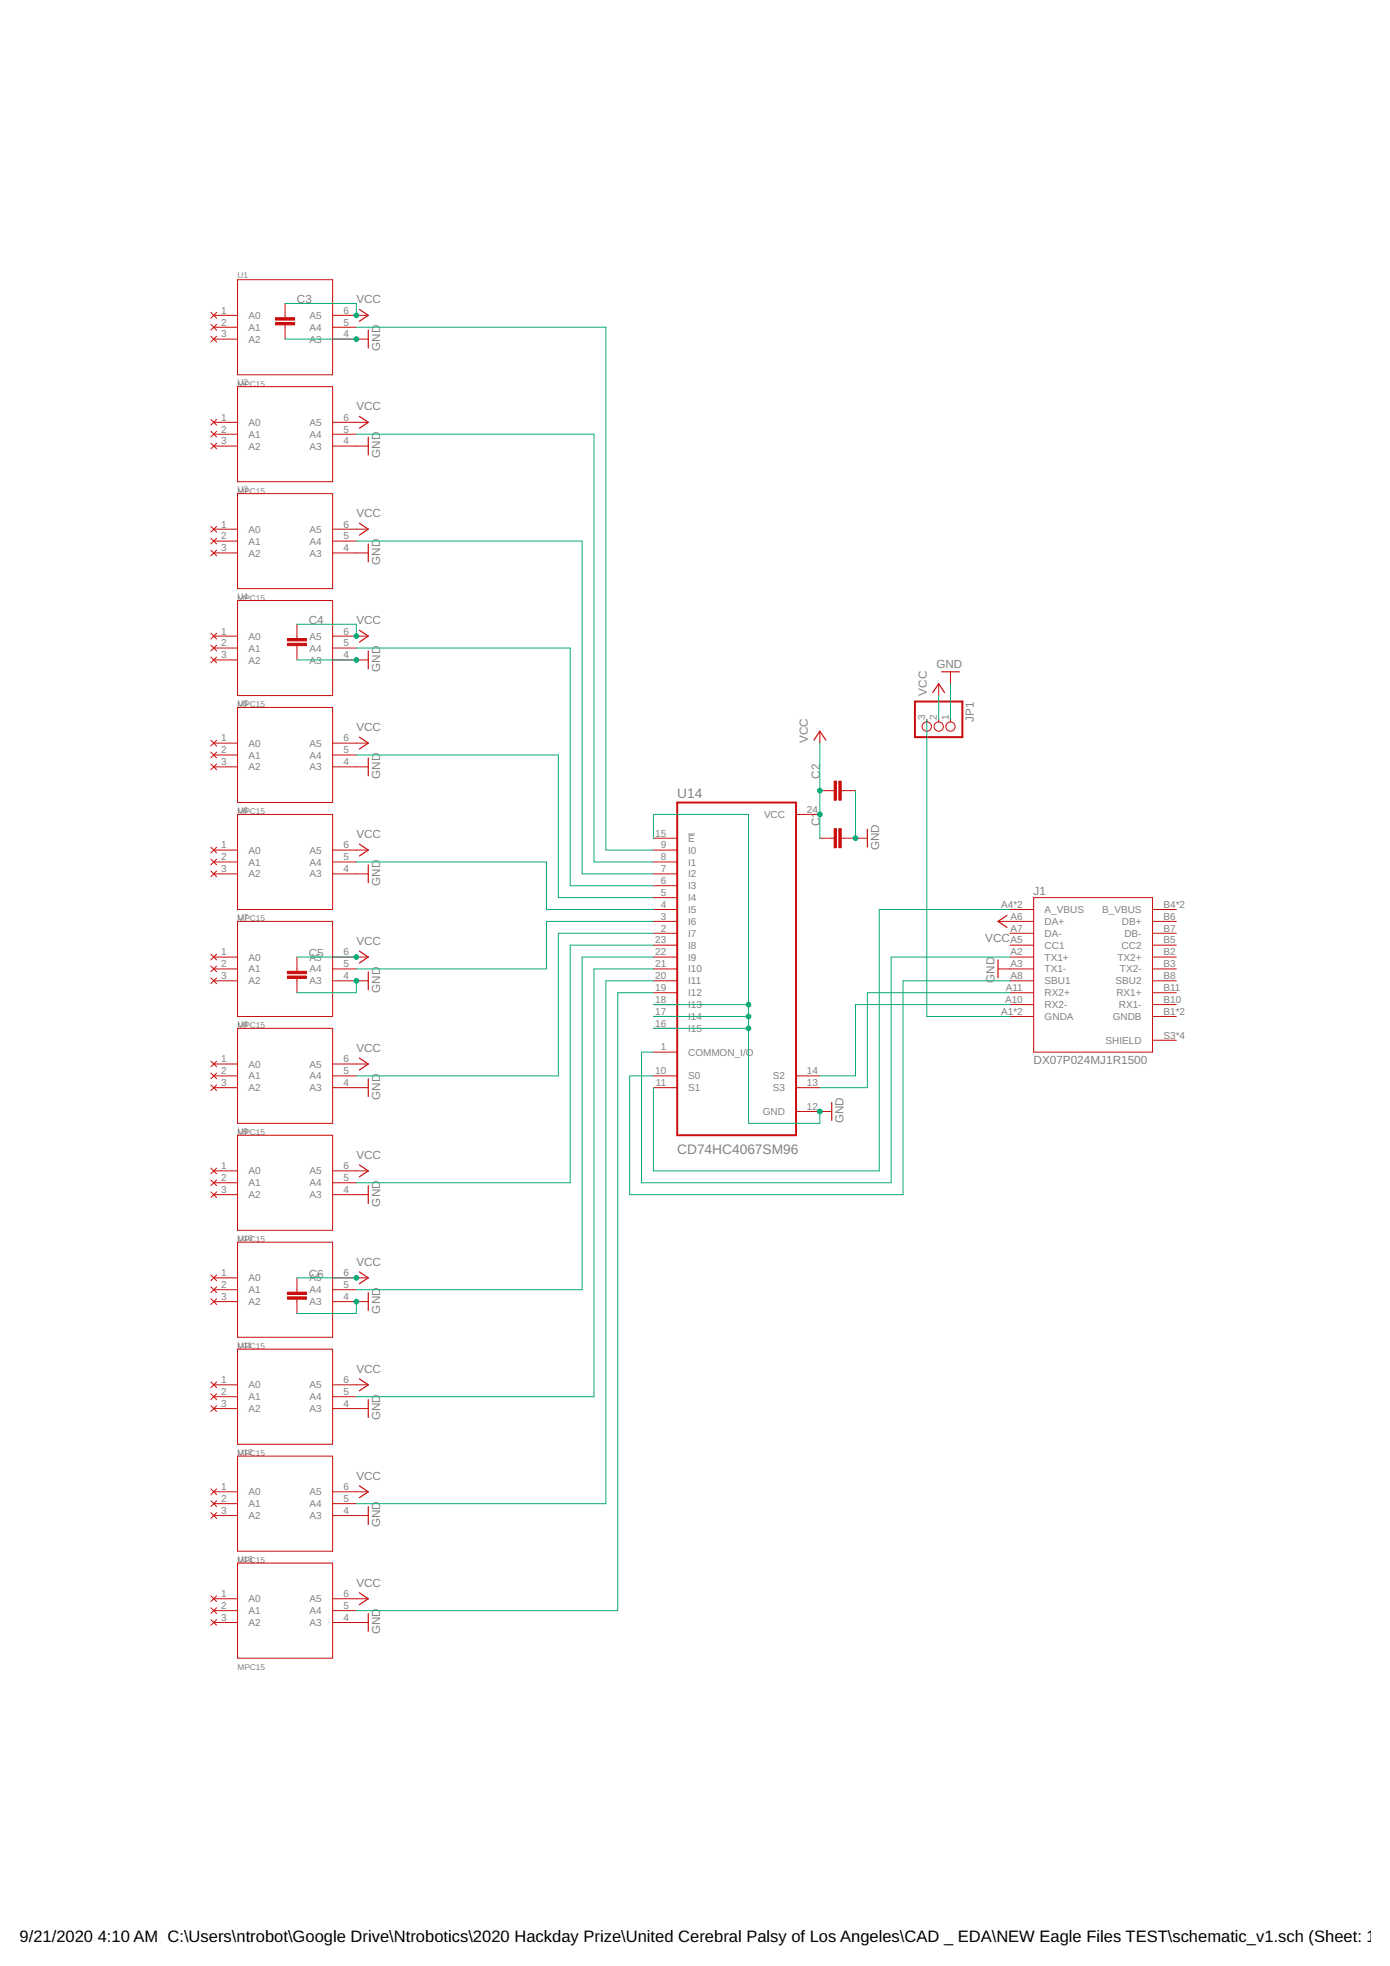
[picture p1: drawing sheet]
<svg xmlns="http://www.w3.org/2000/svg" width="297mm" height="420mm" viewBox="0 0 297 420" stroke-linecap="round" stroke-linejoin="round" font-family="sans-serif">
<path d="M147 178.2h1.5" fill="none" stroke="#808080" stroke-width=".21"/>
<g fill="none" stroke="#c90d0c" stroke-width=".21">
<path d="M50.8 59.8h20.3v20.3h-20.3zM45.1 66.8l1.2 1.2M45.1 69.3l1.2 1.2M45.1 71.9l1.2 1.2M45.7 67.4h5.1M45.7 69.9h5.1M45.7 72.5h5.1M46.3 66.8l-1.2 1.2M46.3 69.3l-1.2 1.2M46.3 71.9l-1.2 1.2M60.9 64.9v3M60.9 69.4v3.1"/>
<path d="M71.1 67.4h7.6M71.1 69.9h5.1M71.1 72.5h7.6M45.1 89.6l1.2 1.2M45.1 92.2l1.2 1.2M45.1 94.7l1.2 1.2M45.7 90.3h5.1M45.7 92.8h5.1M45.7 95.3h5.1M46.3 89.6l-1.2 1.2M46.3 92.2l-1.2 1.2M46.3 94.7l-1.2 1.2"/>
<path d="M50.8 82.6h20.3v20.4h-20.3zM71.1 90.3h7.6M71.1 92.8h5.1M71.1 95.3h7.6M45.1 112.5l1.2 1.2M45.1 115l1.2 1.2M45.1 117.6l1.2 1.2M45.7 113.1h5.1M45.7 115.6h5.1M45.7 118.2h5.1M46.3 112.5l-1.2 1.2M46.3 115l-1.2 1.2"/>
<path d="M46.3 117.6l-1.2 1.2M50.8 105.5h20.3v20.3h-20.3zM71.1 113.1h7.6M71.1 115.6h5.1M71.1 118.2h7.6M45.1 135.3l1.2 1.3M45.1 137.9l1.2 1.2M45.7 136h5.1M45.7 138.5h5.1M46.3 135.3l-1.2 1.3M46.3 137.9l-1.2 1.2M50.8 128.3h20.3v20.4h-20.3z"/>
<path d="M63.5 133.4v3.1M63.5 138v3M71.1 136h7.6M71.1 138.5h5.1M45.1 140.4l1.2 1.2M45.1 158.2l1.2 1.2M45.7 141h5.1M45.7 158.8h5.1M46.3 140.4l-1.2 1.2M46.3 158.2l-1.2 1.2M50.8 151.2h20.3v20.3h-20.3zM71.1 141h7.6"/>
<path d="M71.1 158.8h7.6M175.2 156.3v2.5M198.1 153.7v.6M200.6 146.1v2.6M200.6 153.7v.6M203.1 143.6v2.5M203.1 153.7v.6M45.1 160.7l1.2 1.3M45.1 163.3l1.2 1.2M45.7 161.4h5.1M45.7 163.9h5.1M46.3 160.7l-1.2 1.3"/>
<path d="M46.3 163.3l-1.2 1.2M50.8 174.1h20.3v20.3h-20.3zM71.1 161.4h5.1M71.1 163.9h7.6M139.6 179.1h5.1M170.1 174.1h5.1M175.2 179.1h3M175.2 169h3M179.8 179.1h5.6M179.8 169h3M45.1 181.1l1.2 1.2M45.1 183.6l1.2 1.2"/>
<path d="M45.1 186.1l1.2 1.3M45.7 181.7h5.1M45.7 184.2h5.1M45.7 186.8h5.1M46.3 181.1l-1.2 1.2M46.3 183.6l-1.2 1.2M46.3 186.1l-1.2 1.3M50.8 196.9h20.3v20.3h-20.3zM71.1 181.7h7.6M71.1 184.2h5.1M71.1 186.8h7.6M139.6 181.7h5.1"/>
<path d="M139.6 184.2h5.1M139.6 186.8h5.1M139.6 194.4h5.1M139.6 196.9h5.1M139.6 189.3h5.1M139.6 191.8h5.1M139.6 199.5h5.1M213.3 196.9h7.6M215.8 194.4h5.1M215.8 199.5h5.1M220.9 191.8h25.4v33.1h-25.4zM246.3 194.4h5.1"/>
<path d="M246.3 196.9h5.1M246.3 199.5h5.1M45.1 203.9l1.2 1.2M45.1 206.5l1.2 1.2M45.1 209l1.2 1.2M45.7 204.5h5.1M45.7 207.1h5.1M45.7 209.6h5.1M46.3 203.9l-1.2 1.2M46.3 206.5l-1.2 1.2M46.3 209l-1.2 1.2M50.8 219.8h20.3v20.3h-20.3z"/>
<path d="M63.5 204.5v3.1M63.5 209.1v3.1M71.1 204.5h7.6M71.1 207.1h5.1M71.1 209.6h7.6M139.6 204.5h5.1M139.6 207.1h5.1M139.6 209.6h5.1M139.6 217.2h5.1M139.6 219.8h5.1M139.6 202h5.1M139.6 212.2h5.1"/>
<path d="M139.6 214.7h5.1M213.3 207.1h7.6M215.8 204.5h5.1M215.8 209.6h5.1M215.8 217.2h5.1M215.8 202h5.1M215.8 212.2h5.1M215.8 214.7h5.1M246.3 204.5h5.1M246.3 207.1h5.1M246.3 209.6h5.1M246.3 217.2h5.1"/>
<path d="M246.3 202h5.1M246.3 212.2h5.1M246.3 214.7h5.1M45.1 226.8l1.2 1.2M45.1 229.3l1.2 1.2M45.1 231.9l1.2 1.2M45.7 227.4h5.1M45.7 229.9h5.1M45.7 232.5h5.1M46.3 226.8l-1.2 1.2M46.3 229.3l-1.2 1.2M46.3 231.9l-1.2 1.2"/>
<path d="M71.1 227.4h7.6M71.1 229.9h5.1M71.1 232.5h7.6M139.6 229.9h5.1M139.6 232.5h5.1M139.6 224.9h5.1M170.1 229.9h5.1M170.1 232.5h5.1M170.1 237.5h7.6M246.3 222.3h5.1M45.1 249.6l1.2 1.2M45.1 252.2l1.2 1.2"/>
<path d="M45.1 254.7l1.2 1.2M45.7 250.2h5.1M45.7 252.8h5.1M45.7 255.3h5.1M46.3 249.6l-1.2 1.2M46.3 252.2l-1.2 1.2M46.3 254.7l-1.2 1.2M50.8 242.6h20.3v20.3h-20.3zM71.1 250.2h7.6M71.1 252.8h5.1M71.1 255.3h7.6M45.1 272.5l1.2 1.2"/>
<path d="M45.1 275l1.2 1.2M45.1 277.6l1.2 1.2M45.7 273.1h5.1M45.7 275.6h5.1M45.7 278.2h5.1M46.3 272.5l-1.2 1.2M46.3 275l-1.2 1.2M46.3 277.6l-1.2 1.2M50.8 265.5h20.3v20.3h-20.3zM63.5 273.1v3M63.5 277.7v3M71.1 273.1h7.6"/>
<path d="M71.1 275.6h5.1M71.1 278.2h7.6M45.1 295.3l1.2 1.3M45.1 297.9l1.2 1.2M45.7 296h5.1M45.7 298.5h5.1M46.3 295.3l-1.2 1.3M46.3 297.9l-1.2 1.2M50.8 288.3h20.3v20.4h-20.3zM71.1 296h7.6M71.1 298.5h5.1M45.1 300.4l1.2 1.2"/>
<path d="M45.1 318.2l1.2 1.2M45.7 301h5.1M45.7 318.8h5.1M46.3 300.4l-1.2 1.2M46.3 318.2l-1.2 1.2M50.8 311.2h20.3v20.3h-20.3zM71.1 301h7.6M71.1 318.8h7.6M45.1 320.7l1.2 1.3M45.1 323.3l1.2 1.2M45.7 321.4h5.1M45.7 323.9h5.1"/>
<path d="M46.3 320.7l-1.2 1.3M46.3 323.3l-1.2 1.2M50.8 334.1h20.3v20.3h-20.3zM71.1 321.4h5.1M71.1 323.9h7.6M45.1 341.1l1.2 1.2M45.1 343.6l1.2 1.2M45.1 346.1l1.2 1.2M45.7 341.7h5.1M45.7 344.2h5.1M45.7 346.8h5.1M46.3 341.1l-1.2 1.2"/>
<path d="M46.3 343.6l-1.2 1.2M46.3 346.1l-1.2 1.2M71.1 341.7h7.6M71.1 344.2h5.1M71.1 346.8h7.6"/>
<circle cx="198.1" cy="155.3" r=".99"/>
<circle cx="200.6" cy="155.3" r=".99"/>
<circle cx="203.1" cy="155.3" r=".99"/>
</g>
<path d="M195.5 149.9h10.2v7.6h-10.2zM144.7 171.5h25.4v71.1h-25.4z" fill="none" stroke="#c90d0c" stroke-width=".42"/>
<g fill="none" stroke="#c90d0c" stroke-width=".25">
<path d="M76.8 66.1l1.9 1.3-1.9 1.3M78.7 70.6v3.8M76.8 89l1.9 1.3-1.9 1.2M78.7 93.4v3.8M76.8 111.8l1.9 1.3-1.9 1.3M78.7 116.3v3.8M76.8 134.7l1.9 1.3-1.9 1.2M78.7 139.1v3.8M76.8 157.5l1.9 1.3-1.9 1.3M173.9 158.2l1.3-1.9 1.3 1.9M199.3 148l1.3-1.9 1.2 1.9M201.2 143.6h3.8"/>
<path d="M78.7 162v3.8M185.4 177.2v3.8M76.8 180.4l1.9 1.3-1.9 1.2M78.7 184.8v3.9M215.2 195.6l-1.9 1.3 1.9 1.3M76.8 203.3l1.9 1.2-1.9 1.3M78.7 207.7v3.8M213.3 205.2v3.8M76.8 226.1l1.9 1.3-1.9 1.3M78.7 230.6v3.8M177.7 235.6v3.8M76.8 249l1.9 1.2-1.9 1.3"/>
<path d="M78.7 253.4v3.8M76.8 271.8l1.9 1.3-1.9 1.3M78.7 276.3v3.8M76.8 294.7l1.9 1.3-1.9 1.2M78.7 299.1v3.8M76.8 317.5l1.9 1.3-1.9 1.3M78.7 322v3.8M76.8 340.4l1.9 1.3-1.9 1.2M78.7 344.8v3.9"/>
</g>
<g fill="#c90d0c" stroke="#c90d0c" stroke-width=".21">
<path d="M179.3 177.1h.5v4.1h-.5z"/>
<path d="M178.2 177.1h.6v4.1h-.6z"/>
<path d="M179.3 166.9h.5v4.1h-.5z"/>
<path d="M178.2 166.9h.6v4.1h-.6z"/>
<path d="M58.9 68.9h4v.5h-4z"/>
<path d="M58.9 67.9h4v.5h-4z"/>
<path d="M61.4 137.5h4.1v.5h-4.1z"/>
<path d="M61.4 136.5h4.1v.5h-4.1z"/>
<path d="M61.4 208.6h4.1v.5h-4.1z"/>
<path d="M61.4 207.6h4.1v.5h-4.1z"/>
<path d="M61.4 277.2h4.1v.5h-4.1z"/>
<path d="M61.4 276.1h4.1v.5h-4.1z"/>
</g>
<g fill="none" stroke="#0dab76" stroke-width=".21">
<path d="M60.9 64.9h15.3v2.5M60.9 72.5h15.3M76.2 69.9h53.3v111.8h10.1M76.2 92.8h50.7v91.4h12.7M76.2 115.6h48.2v71.2h15.2M63.5 133.4h12.7v2.6M76.2 138.5h45.7v50.8h17.7M63.5 141h12.7M175.2 158.8v20.3M198.1 153.7v63.5h17.7M200.6 148.7v5M203.1 146.1v7.6"/>
<path d="M76.2 161.4h43.1v30.4h20.3M139.6 179.1v-5h20.4v66h15.2v-2.6M182.8 169v10.1M76.2 184.2h40.6v10.2h22.8M139.6 199.5h-20.3v30.4h-43.1M139.6 196.9h-22.8v10.2h-40.6M215.8 194.4h-27.9v55.8h-48.3v-17.7M63.5 204.5h12.7M76.2 209.6v2.6h-12.7M139.6 209.6h-10.1v111.8h-53.3M139.6 207.1h-12.7v91.4h-50.7M139.6 204.5h-15.2v71.1h-48.2"/>
<path d="M139.6 202h-17.7v50.8h-45.7M139.6 212.2h-7.6v132h-55.8M139.6 214.7h20.4M139.6 217.2h20.4M139.6 219.8h20.4M215.8 209.6h-22.8v45.7h-58.4v-25.4h5M215.8 214.7h-33v15.2h-7.6M215.8 204.5h-25.4v48.3h-53.3v-27.9h2.5M215.8 212.2h-30.4v20.3h-10.2M63.5 273.1h12.7M76.2 278.2v2.5h-12.7"/>
</g>
<g fill="#0dab76" stroke="#0dab76" stroke-width=".21">
<circle cx="76.2" cy="67.4" r=".51"/>
<circle cx="76.2" cy="136" r=".51"/>
<circle cx="76.2" cy="204.5" r=".51"/>
<circle cx="76.2" cy="273.1" r=".51"/>
<circle cx="175.2" cy="174.1" r=".51"/>
<circle cx="175.2" cy="169" r=".51"/>
<circle cx="175.2" cy="237.5" r=".51"/>
<circle cx="160" cy="214.7" r=".51"/>
<circle cx="160" cy="217.2" r=".51"/>
<circle cx="160" cy="219.8" r=".51"/>
<circle cx="76.2" cy="72.5" r=".51"/>
<circle cx="76.2" cy="141" r=".51"/>
<circle cx="76.2" cy="209.6" r=".51"/>
<circle cx="76.2" cy="278.2" r=".51"/>
<circle cx="182.8" cy="179.1" r=".51"/>
</g>
<g font-size="3.5">
<text x="4.2" y="415">9/21/2020</text>
<text x="20.9" y="415">4:10 AM C:\Users\ntrobot\Google Drive\Ntrobotics\2020 Hackday Prize\United Cerebral Palsy of Los Angeles\CAD _ EDA\NEW Eagle Files TEST\schematic_v1.sch (Sheet: 1/1)</text>
</g>
<g font-size="2.9" fill="#808080">
<text x="144.7" y="170.5">U14</text>
<text x="144.7" y="246.6">CD74HC4067SM96</text>
</g>
<g font-size="2.5" fill="#808080">
<text x="63.5" y="64.9">C3</text>
<text x="76.2" y="64.9">VCC</text>
<text x="81.2" y="75" transform="rotate(-90 81.2 75)">GND</text>
<text x="76.2" y="87.7">VCC</text>
<text x="81.2" y="97.9" transform="rotate(-90 81.2 97.9)">GND</text>
<text x="76.2" y="110.6">VCC</text>
<text x="81.2" y="120.7" transform="rotate(-90 81.2 120.7)">GND</text>
<text x="66" y="133.4">C4</text>
<text x="76.2" y="133.4">VCC</text>
<text x="81.2" y="143.6" transform="rotate(-90 81.2 143.6)">GND</text>
<text x="200.1" y="142.8">GND</text>
<text x="198" y="148.7" transform="rotate(-90 198 148.7)">VCC</text>
<text x="208.1" y="154.2" transform="rotate(-90 208.1 154.2)">JP1</text>
<text x="76.2" y="156.3">VCC</text>
<text x="172.7" y="158.8" transform="rotate(-90 172.7 158.8)">VCC</text>
<text x="81.2" y="166.4" transform="rotate(-90 81.2 166.4)">GND</text>
<text x="175.2" y="166.4" transform="rotate(-90 175.2 166.4)">C2</text>
<text x="76.2" y="179.1">VCC</text>
<text x="175.2" y="176.6" transform="rotate(-90 175.2 176.6)">C1</text>
<text x="187.9" y="181.7" transform="rotate(-90 187.9 181.7)">GND</text>
<text x="81.2" y="189.3" transform="rotate(-90 81.2 189.3)">GND</text>
<text x="220.9" y="191.3">J1</text>
<text x="76.2" y="202">VCC</text>
<text x="210.6" y="201.2">VCC</text>
<text x="66" y="204.5">C5</text>
<text x="81.2" y="212.1" transform="rotate(-90 81.2 212.1)">GND</text>
<text x="212.5" y="210.1" transform="rotate(-90 212.5 210.1)">GND</text>
<text x="76.2" y="224.8">VCC</text>
<text x="220.9" y="227.4">DX07P024MJ1R1500</text>
<text x="81.2" y="235" transform="rotate(-90 81.2 235)">GND</text>
<text x="180.3" y="240.1" transform="rotate(-90 180.3 240.1)">GND</text>
<text x="76.2" y="247.7">VCC</text>
<text x="81.2" y="257.9" transform="rotate(-90 81.2 257.9)">GND</text>
<text x="66" y="273.1">C6</text>
<text x="76.2" y="270.6">VCC</text>
<text x="81.2" y="280.7" transform="rotate(-90 81.2 280.7)">GND</text>
<text x="76.2" y="293.4">VCC</text>
<text x="81.2" y="303.6" transform="rotate(-90 81.2 303.6)">GND</text>
<text x="76.2" y="316.3">VCC</text>
<text x="81.2" y="326.4" transform="rotate(-90 81.2 326.4)">GND</text>
<text x="76.2" y="339.1">VCC</text>
<text x="81.2" y="349.3" transform="rotate(-90 81.2 349.3)">GND</text>
</g>
<g font-size="2.1" fill="#808080">
<text x="47.2" y="67">1</text>
<text x="47.2" y="69.6">2</text>
<text x="53.1" y="68.2">A0</text>
<text x="53.1" y="70.7">A1</text>
<text x="66.1" y="70.7">A4</text>
<text x="66.1" y="68.2">A5</text>
<text x="73.4" y="69.6">5</text>
<text x="73.4" y="67">6</text>
<text x="47.2" y="72.1">3</text>
<text x="53.1" y="73.2">A2</text>
<text x="66.1" y="73.2">A3</text>
<text x="73.4" y="72.1">4</text>
<text x="47.2" y="89.9">1</text>
<text x="73.4" y="89.9">6</text>
<text x="47.2" y="92.4">2</text>
<text x="47.2" y="95">3</text>
<text x="53.1" y="91">A0</text>
<text x="53.1" y="93.5">A1</text>
<text x="66.1" y="93.5">A4</text>
<text x="66.1" y="91">A5</text>
<text x="73.4" y="95">4</text>
<text x="73.4" y="92.4">5</text>
<text x="53.1" y="96.1">A2</text>
<text x="66.1" y="96.1">A3</text>
<text x="47.2" y="112.7">1</text>
<text x="53.1" y="113.9">A0</text>
<text x="66.1" y="113.9">A5</text>
<text x="73.4" y="112.7">6</text>
<text x="47.2" y="115.3">2</text>
<text x="47.2" y="117.8">3</text>
<text x="53.1" y="116.4">A1</text>
<text x="53.1" y="118.9">A2</text>
<text x="66.1" y="118.9">A3</text>
<text x="66.1" y="116.4">A4</text>
<text x="73.4" y="117.8">4</text>
<text x="73.4" y="115.3">5</text>
<text x="47.2" y="135.6">1</text>
<text x="53.1" y="136.7">A0</text>
<text x="66.1" y="136.7">A5</text>
<text x="73.4" y="135.6">6</text>
<text x="47.2" y="138.1">2</text>
<text x="47.2" y="140.7">3</text>
<text x="53.1" y="139.3">A1</text>
<text x="53.1" y="141.8">A2</text>
<text x="66.1" y="141.8">A3</text>
<text x="66.1" y="139.3">A4</text>
<text x="73.4" y="140.7">4</text>
<text x="73.4" y="138.1">5</text>
<text x="197.7" y="153.9" transform="rotate(-90 197.7 153.9)">3</text>
<text x="200.2" y="153.9" transform="rotate(-90 200.2 153.9)">2</text>
<text x="202.8" y="153.9" transform="rotate(-90 202.8 153.9)">1</text>
<text x="47.2" y="158.5">1</text>
<text x="47.2" y="161">2</text>
<text x="53.1" y="159.6">A0</text>
<text x="66.1" y="159.6">A5</text>
<text x="73.4" y="161">5</text>
<text x="73.4" y="158.5">6</text>
<text x="47.2" y="163.5">3</text>
<text x="53.1" y="162.1">A1</text>
<text x="53.1" y="164.7">A2</text>
<text x="66.1" y="164.7">A3</text>
<text x="66.1" y="162.1">A4</text>
<text x="73.4" y="163.5">4</text>
<text x="172.4" y="173.7">24</text>
<text x="140" y="178.8">15</text>
<text x="147.1" y="179.9">E</text>
<text x="163.3" y="174.8">VCC</text>
<text x="47.2" y="181.3">1</text>
<text x="47.2" y="183.9">2</text>
<text x="53.1" y="182.4">A0</text>
<text x="53.1" y="185">A1</text>
<text x="66.1" y="185">A4</text>
<text x="66.1" y="182.4">A5</text>
<text x="73.4" y="183.9">5</text>
<text x="73.4" y="181.3">6</text>
<text x="141.2" y="181.3">9</text>
<text x="141.2" y="183.9">8</text>
<text x="147.1" y="182.4">I0</text>
<text x="147.1" y="185">I1</text>
<text x="47.2" y="186.4">3</text>
<text x="53.1" y="187.5">A2</text>
<text x="66.1" y="187.5">A3</text>
<text x="73.4" y="186.4">4</text>
<text x="141.2" y="186.4">7</text>
<text x="141.2" y="188.9">6</text>
<text x="141.2" y="191.5">5</text>
<text x="147.1" y="187.5">I2</text>
<text x="147.1" y="190.1">I3</text>
<text x="141.2" y="194">4</text>
<text x="141.2" y="196.6">3</text>
<text x="147.1" y="192.6">I4</text>
<text x="147.1" y="195.1">I5</text>
<text x="147.1" y="197.7">I6</text>
<text x="214" y="194">A4*2</text>
<text x="216" y="196.6">A6</text>
<text x="223.2" y="195.1">A_VBUS</text>
<text x="223.2" y="197.7">DA+</text>
<text x="235.6" y="195.1">B_VBUS</text>
<text x="239.7" y="197.7">DB+</text>
<text x="248.6" y="194">B4*2</text>
<text x="248.6" y="196.6">B6</text>
<text x="140" y="201.6">23</text>
<text x="141.2" y="199.1">2</text>
<text x="147.1" y="200.2">I7</text>
<text x="147.1" y="202.7">I8</text>
<text x="216" y="201.6">A5</text>
<text x="216" y="199.1">A7</text>
<text x="223.2" y="202.7">CC1</text>
<text x="223.2" y="200.2">DA-</text>
<text x="239.7" y="202.8">CC2</text>
<text x="240.3" y="200.2">DB-</text>
<text x="248.6" y="199.1">B7</text>
<text x="248.6" y="201.6">B5</text>
<text x="47.2" y="204.2">1</text>
<text x="47.2" y="206.7">2</text>
<text x="47.2" y="209.3">3</text>
<text x="53.1" y="205.3">A0</text>
<text x="53.1" y="207.8">A1</text>
<text x="66.1" y="207.8">A4</text>
<text x="66.1" y="205.3">A5</text>
<text x="73.4" y="209.3">4</text>
<text x="73.4" y="206.7">5</text>
<text x="73.4" y="204.2">6</text>
<text x="140" y="204.2">22</text>
<text x="140" y="206.7">21</text>
<text x="140" y="209.3">20</text>
<text x="147.1" y="205.3">I9</text>
<text x="147.1" y="207.8">I10</text>
<text x="216" y="204.2">A2</text>
<text x="216" y="206.7">A3</text>
<text x="216" y="209.3">A8</text>
<text x="223.2" y="205.3">TX1+</text>
<text x="223.2" y="207.8">TX1-</text>
<text x="238.8" y="205.3">TX2+</text>
<text x="239.3" y="207.8">TX2-</text>
<text x="248.6" y="209.3">B8</text>
<text x="248.6" y="206.7">B3</text>
<text x="248.6" y="204.2">B2</text>
<text x="53.1" y="210.4">A2</text>
<text x="66.1" y="210.4">A3</text>
<text x="140" y="211.8">19</text>
<text x="140" y="214.3">18</text>
<text x="147.1" y="210.4">I11</text>
<text x="147.1" y="212.9">I12</text>
<text x="147.1" y="215.4">I13</text>
<text x="214.8" y="214.3">A10</text>
<text x="214.9" y="211.8">A11</text>
<text x="223.2" y="210.4">SBU1</text>
<text x="223.2" y="215.4">RX2-</text>
<text x="223.2" y="212.9">RX2+</text>
<text x="238.4" y="210.4">SBU2</text>
<text x="238.6" y="212.9">RX1+</text>
<text x="239.1" y="215.4">RX1-</text>
<text x="248.6" y="211.8">B11</text>
<text x="248.6" y="214.3">B10</text>
<text x="140" y="216.9">17</text>
<text x="140" y="219.4">16</text>
<text x="147.1" y="218">I14</text>
<text x="147.1" y="220.5">I15</text>
<text x="214" y="216.9">A1*2</text>
<text x="223.2" y="218">GNDA</text>
<text x="237.8" y="218">GNDB</text>
<text x="248.6" y="216.9">B1*2</text>
<text x="248.6" y="221.9">S3*4</text>
<text x="47.2" y="227">1</text>
<text x="73.4" y="227">6</text>
<text x="141.2" y="224.5">1</text>
<text x="147.1" y="225.6">COMMON_I/O</text>
<text x="236.3" y="223.1">SHIELD</text>
<text x="47.2" y="229.6">2</text>
<text x="47.2" y="232.1">3</text>
<text x="53.1" y="228.1">A0</text>
<text x="53.1" y="230.7">A1</text>
<text x="53.1" y="233.2">A2</text>
<text x="66.1" y="233.2">A3</text>
<text x="66.1" y="230.7">A4</text>
<text x="66.1" y="228.1">A5</text>
<text x="73.4" y="232.1">4</text>
<text x="73.4" y="229.6">5</text>
<text x="140" y="229.6">10</text>
<text x="140.2" y="232.1">11</text>
<text x="147.1" y="230.7">S0</text>
<text x="147.1" y="233.2">S1</text>
<text x="165.2" y="230.7">S2</text>
<text x="165.2" y="233.2">S3</text>
<text x="172.4" y="229.6">14</text>
<text x="172.4" y="232.1">13</text>
<text x="163" y="238.3">GND</text>
<text x="172.4" y="237.2">12</text>
<text x="47.2" y="249.9">1</text>
<text x="53.1" y="251">A0</text>
<text x="66.1" y="251">A5</text>
<text x="73.4" y="249.9">6</text>
<text x="47.2" y="252.4">2</text>
<text x="47.2" y="255">3</text>
<text x="53.1" y="253.5">A1</text>
<text x="53.1" y="256.1">A2</text>
<text x="66.1" y="256.1">A3</text>
<text x="66.1" y="253.5">A4</text>
<text x="73.4" y="255">4</text>
<text x="73.4" y="252.4">5</text>
<text x="47.2" y="272.7">1</text>
<text x="47.2" y="275.3">2</text>
<text x="53.1" y="273.9">A0</text>
<text x="66.1" y="273.9">A5</text>
<text x="73.4" y="275.3">5</text>
<text x="73.4" y="272.7">6</text>
<text x="47.2" y="277.8">3</text>
<text x="53.1" y="276.4">A1</text>
<text x="53.1" y="278.9">A2</text>
<text x="66.1" y="278.9">A3</text>
<text x="66.1" y="276.4">A4</text>
<text x="73.4" y="277.8">4</text>
<text x="47.2" y="295.6">1</text>
<text x="47.2" y="298.1">2</text>
<text x="53.1" y="296.7">A0</text>
<text x="53.1" y="299.3">A1</text>
<text x="66.1" y="299.3">A4</text>
<text x="66.1" y="296.7">A5</text>
<text x="73.4" y="298.1">5</text>
<text x="73.4" y="295.6">6</text>
<text x="47.2" y="300.7">3</text>
<text x="53.1" y="301.8">A2</text>
<text x="66.1" y="301.8">A3</text>
<text x="73.4" y="300.7">4</text>
<text x="47.2" y="318.5">1</text>
<text x="47.2" y="321">2</text>
<text x="47.2" y="323.5">3</text>
<text x="53.1" y="319.6">A0</text>
<text x="53.1" y="322.1">A1</text>
<text x="66.1" y="322.1">A4</text>
<text x="66.1" y="319.6">A5</text>
<text x="73.4" y="323.5">4</text>
<text x="73.4" y="321">5</text>
<text x="73.4" y="318.5">6</text>
<text x="53.1" y="324.6">A2</text>
<text x="66.1" y="324.6">A3</text>
<text x="47.2" y="341.3">1</text>
<text x="73.4" y="341.3">6</text>
<text x="47.2" y="343.8">2</text>
<text x="47.2" y="346.4">3</text>
<text x="53.1" y="342.4">A0</text>
<text x="53.1" y="345">A1</text>
<text x="53.1" y="347.5">A2</text>
<text x="66.1" y="347.5">A3</text>
<text x="66.1" y="345">A4</text>
<text x="66.1" y="342.4">A5</text>
<text x="73.4" y="346.4">4</text>
<text x="73.4" y="343.8">5</text>
</g>
<g font-size="1.8" fill="#808080">
<text x="50.8" y="59.5">U1</text>
<text x="50.8" y="82.6">MPC15</text>
<text x="50.8" y="82.4">U2</text>
<text x="50.8" y="105.5">MPC15</text>
<text x="50.8" y="105.2">U3</text>
<text x="50.8" y="128.3">MPC15</text>
<text x="50.8" y="128.1">U4</text>
<text x="50.8" y="151.2">MPC15</text>
<text x="50.8" y="150.9">U5</text>
<text x="50.8" y="173.8">U6</text>
<text x="50.8" y="174.1">MPC15</text>
<text x="50.8" y="196.9">MPC15</text>
<text x="50.8" y="196.7">U7</text>
<text x="50.8" y="219.8">MPC15</text>
<text x="50.8" y="219.5">U8</text>
<text x="50.8" y="242.6">MPC15</text>
<text x="50.8" y="242.4">U9</text>
<text x="50.8" y="265.5">MPC15</text>
<text x="50.8" y="265.2">U10</text>
<text x="50.8" y="288.3">MPC15</text>
<text x="50.8" y="288.1">U11</text>
<text x="50.8" y="311.2">MPC15</text>
<text x="50.8" y="310.9">U12</text>
<text x="50.8" y="334">MPC15</text>
<text x="50.8" y="333.8">U13</text>
<text x="50.8" y="356.9">MPC15</text>
</g>
</svg>
